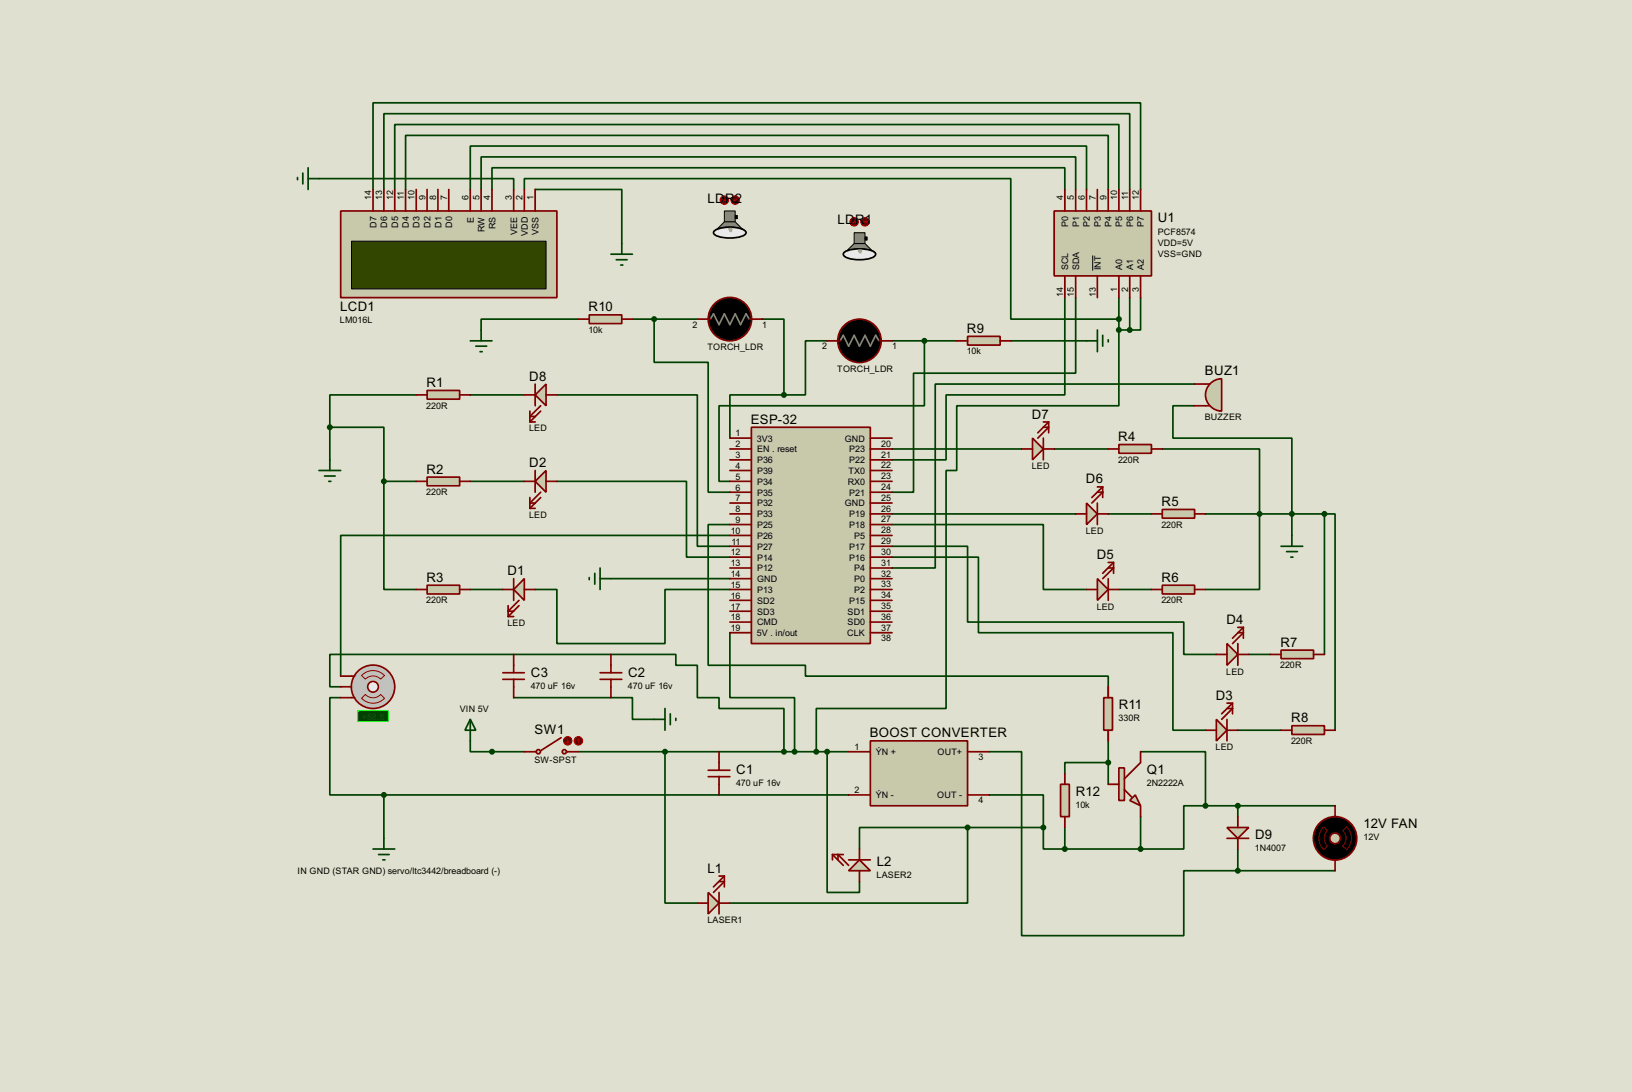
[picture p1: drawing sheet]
<svg xmlns="http://www.w3.org/2000/svg" width="383mm" height="256mm" viewBox="0 0 383 256" stroke-linecap="round" stroke-linejoin="round" font-family="sans-serif">
<path d="M0 0h383.5v256.5h-383.5z" fill="#e0e0d0"/>
<g fill="none" stroke="#004000" stroke-width=".4">
<path d="M75 42h45.7v2.5M87.7 44.5v-20.3h180.3v20.3M90.2 44.5v-17.8h175.3v17.8M92.8 44.5v-15.2h170.1v15.2M95.3 44.5v-12.7h165.1v12.7M110.5 44.5v-10.2h144.8v10.2M113.1 44.5v-7.6h139.7v7.6M115.6 44.5v-5.1h134.6v5.1M123.2 44.5v-2.5h114.3v33h25.4M125.8 44.5h20.3v12.7M135.9 75h-22.8v2.5M148.6 75h15.3"/>
<path d="M153.7 75v10.1h12.7v30.5h5.1M179.1 75h5.1v17.8M250.2 69.9v22.9h-27.9v15.2h-12.7M252.8 69.9v17.8h-38.1v27.9h-5.1M262.9 77.5v17.8h-38.1v15.2h-2.5v55.9h-30.5v10.2M262.9 77.5h2.6M262.9 69.9v7.6M265.5 69.9v7.6M268 69.9v7.6h-2.5M97.8 92.8h-20.3v7.6M110.5 92.8h12.7M130.9 92.8h33v35.5h7.6"/>
<path d="M184.2 92.8h-12.7v10.1M194.4 80.1h-5.1v12.7h-5.1M209.6 80.1h15.2M217.2 80.1v15.2h-48.2v17.8h2.5M237.5 80.1h17.8M280.7 95.3h-5.1v7.6h28v22.9M280.7 90.2h-60.9v43.2h-10.2M77.5 100.4h12.7v12.7M77.5 100.4v7.6M90.2 113.1v25.4h7.6M90.2 113.1h7.6M110.5 113.1h12.7"/>
<path d="M130.9 113.1h30.4v17.8h10.2M209.6 105.5h30.5M247.7 105.5h12.7M273.1 105.5h22.9v33h-12.7M110.5 138.5h7.7M125.8 138.5h5.1v12.7h25.4v-12.7h15.2M143.6 135.9h27.9M171.5 125.8h-91.4v33M171.5 123.2h-5.1v33.1h22.9v2.5h71.1v20.3M209.6 123.2h35.6v15.3h10.1M209.6 128.3h17.8v17.8h50.8v7.6h7.6M209.6 130.9h20.3v17.7h45.7v22.9h7.7"/>
<path d="M209.6 120.7h43.2M260.4 120.7h10.2M262.9 138.5h7.7M283.3 120.7h27.9M311.2 120.7h2.5v50.8M311.2 120.7v33M171.5 148.6v15.3h15.2v12.7M293.4 153.7h5.1M80.1 161.3h-2.6v-7.6h81.3v2.6h5.1v7.6h5.1v2.5h15.2v10.2M80.1 163.9h-2.6v22.8h12.7M110.5 174v2.6h12.7M120.7 163.9h27.9v5.1h5.1"/>
<path d="M135.9 176.6h63.5M156.3 176.6v35.5h7.6M194.4 176.6v33h7.6v-2.5M232.5 176.6h7.6v43.2h38.1v-15.3h12.7M260.4 179.1h-10.2v2.6M260.4 179.1v5.1M268 176.6h15.3v12.7M290.9 171.5h10.1M90.2 186.7v10.2M90.2 186.7h109.2M227.4 194.4h-25.4v5M227.4 194.4v17.7h-55.9"/>
<path d="M227.4 194.4h17.8M232.5 186.7h12.7v7.7M245.2 194.4v5h5M250.2 194.4v5M250.2 199.4h17.8M268 191.8v7.6M283.3 189.3h-5.1v10.1h-10.2M283.3 189.3h30.4M290.9 189.3v2.5M290.9 199.4v5.1M290.9 204.5h22.8"/>
</g>
<circle cx="201.9" cy="80.1" r="5.1" fill="#000" stroke="#800000" stroke-width=".4"/>
<path d="M197.4 80.1l.8-1.3 1.2 2.5 1.3-2.5 1.3 2.5 1.3-2.5 1.2 2.5 1.3-2.5 .8 1.3" fill="none" stroke="#808080" stroke-width=".4"/>
<path d="M196.9 80.1h.5M206.6 80.1h.5" fill="none" stroke="#800000" stroke-width=".4"/>
<g fill="#808080" stroke="#000" stroke-width=".23">
<path d="M200.7 54.7h2.6v2.5h-2.6z" fill-rule="evenodd"/>
<path d="M198.2 59.4v.3l2.5-2.5h2.6l2.5 2.5a2.96 2.96 0 0 0-3-1.2l-2.5 .1a3.2 3.2 0 0 0-2.1 .8z" fill-rule="evenodd"/>
</g>
<path d="M198.2 59.4a7.4 7.4 0 0 1 6.1-.7 1.2 1.2 0 0 1 1.4 1.3 7.2 7.2 0 0 1-6.1 .7 1.22 1.22 0 0 1-1.4-1.3z" fill-rule="evenodd" fill="#e6e6e6" stroke="#000" stroke-width=".4"/>
<path d="M201.7 58.7h.8l-.3 .8a.66 .66 0 0 1-.5-.8z" fill-rule="evenodd" fill="#a6a8aa" stroke="#9f9fa8" stroke-width=".23"/>
<path d="M203.3 55.7h.5v.7h-.5z" fill="#000" stroke="#000" stroke-width=".23"/>
<path d="M194.4 80.1h2.5M207.1 80.1h2.5" fill="none" stroke="#800000" stroke-width=".4"/>
<circle cx="203.2" cy="52.1" r="1" fill="#400000" stroke="#f00" stroke-width=".23"/>
<path d="M202.7 52.1h1.1M203.5 51.9l.3 .2M203.8 52.1l-.3 .3" fill="none" stroke="#f00" stroke-width=".23"/>
<circle cx="200.7" cy="52.1" r="1" fill="#400000" stroke="#f00" stroke-width=".23"/>
<path d="M200.2 52.1l.3 .3M200.2 52.1h1M200.5 51.9l-.3 .2" fill="none" stroke="#f00" stroke-width=".23"/>
<circle cx="171.5" cy="75" r="5.1" fill="#000" stroke="#800000" stroke-width=".4"/>
<path d="M166.9 75l.8-1.3 1.3 2.6 1.2-2.6 1.3 2.6 1.3-2.6 1.2 2.6 1.3-2.6 .8 1.3" fill="none" stroke="#808080" stroke-width=".4"/>
<path d="M166.4 75h.5M176.1 75h.5" fill="none" stroke="#800000" stroke-width=".4"/>
<g fill="#808080" stroke="#000" stroke-width=".23">
<path d="M170.2 49.6h2.6v2.5h-2.6z" fill-rule="evenodd"/>
<path d="M167.8 54.4l-.1 .3 2.5-2.6h2.6l2.5 2.6a3 3 0 0 0-2.9-1.3l-2.6 .1a3.3 3.3 0 0 0-2 .9z" fill-rule="evenodd"/>
</g>
<path d="M167.8 54.4a7.2 7.2 0 0 1 6.1-.8 1.63 1.63 0 0 1 1.4 1.1 3 3 0 0 1-2.9 1.2l-2.6-.1a2.53 2.53 0 0 1-2.1-1.1z" fill-rule="evenodd" fill="#e6e6e6" stroke="#000" stroke-width=".4"/>
<path d="M171.3 53.6h.7l-.2 .8a.68 .68 0 0 1-.5-.8z" fill-rule="evenodd" fill="#a6a8aa" stroke="#9f9fa8" stroke-width=".23"/>
<path d="M172.8 50.6h.5v.8h-.5z" fill="#000" stroke="#000" stroke-width=".23"/>
<path d="M163.9 75h2.5M176.6 75h2.5" fill="none" stroke="#800000" stroke-width=".4"/>
<circle cx="172.7" cy="47" r="1" fill="#400000" stroke="#f00" stroke-width=".23"/>
<path d="M172.3 47h1M173 46.8l.3 .2M173.3 47l-.3 .3" fill="none" stroke="#f00" stroke-width=".23"/>
<circle cx="170.2" cy="47" r="1" fill="#400000" stroke="#f00" stroke-width=".23"/>
<path d="M169.7 47l.3 .3M169.7 47h1M170 46.8l-.3 .2" fill="none" stroke="#f00" stroke-width=".23"/>
<path d="M123.2 135.9v5.1l-2.5-2.5z" fill="#c8c8aa" stroke="#800000" stroke-width=".4"/>
<path d="M118.2 138.5h2.5M120.7 135.9v5.1M123.2 138.5h2.6M119.4 144.8h1.3M119.4 142.3v2.5M122 141l-2.6 2.6h1.3M122 142.3l-2.6 2.5" fill="none" stroke="#800000" stroke-width=".4"/>
<path d="M128.3 110.5v5.1l-2.5-2.5z" fill="#c8c8aa" stroke="#800000" stroke-width=".4"/>
<path d="M123.2 113.1h2.6M124.5 119.4h1.3M124.5 116.9v2.5M125.8 110.5v5.1M127.1 115.6l-2.6 2.6h1.3M127.1 116.9l-2.6 2.5M128.3 113.1h2.6" fill="none" stroke="#800000" stroke-width=".4"/>
<path d="M285.8 169l2.5 2.5-2.5 2.5z" fill="#c8c8aa" stroke="#800000" stroke-width=".4"/>
<path d="M283.3 171.5h2.5M288.3 169v5M288.3 166.4h1.3l-2.5 2.6M288.3 165.2h1.3M288.3 171.5h2.6M289.6 165.2l-2.5 2.5M289.6 165.2v2.5" fill="none" stroke="#800000" stroke-width=".4"/>
<path d="M288.3 151.2l2.6 2.5-2.6 2.6z" fill="#c8c8aa" stroke="#800000" stroke-width=".4"/>
<path d="M285.8 153.7h2.5M290.9 151.2v5.1M290.9 148.6h1.3l-2.6 2.6M290.9 147.4h1.3M290.9 153.7h2.5M292.2 147.4l-2.6 2.5M292.2 147.4v2.5" fill="none" stroke="#800000" stroke-width=".4"/>
<path d="M257.9 135.9l2.5 2.6-2.5 2.5z" fill="#c8c8aa" stroke="#800000" stroke-width=".4"/>
<path d="M255.3 138.5h2.6M260.4 135.9v5.1M260.4 133.4h1.3l-2.6 2.5M260.4 132.1h1.3M260.4 138.5h2.5M261.7 132.1l-2.6 2.6M261.7 132.1v2.6" fill="none" stroke="#800000" stroke-width=".4"/>
<path d="M255.3 118.2l2.6 2.5-2.6 2.5z" fill="#c8c8aa" stroke="#800000" stroke-width=".4"/>
<path d="M257.9 118.2v5M257.9 115.6h1.2l-2.5 2.6M257.9 114.4h1.2M259.1 114.4l-2.5 2.5M259.1 114.4v2.5M252.8 120.7h2.5M257.9 120.7h2.5" fill="none" stroke="#800000" stroke-width=".4"/>
<path d="M242.6 102.9l2.6 2.6-2.6 2.5z" fill="#c8c8aa" stroke="#800000" stroke-width=".4"/>
<path d="M245.2 99.1h1.2M246.4 99.1l-2.5 2.6M246.4 99.1v2.6M240.1 105.5h2.5M245.2 102.9v5.1M245.2 100.4h1.2l-2.5 2.5M245.2 105.5h2.5" fill="none" stroke="#800000" stroke-width=".4"/>
<path d="M125.8 92.8l2.5-2.6v5.1z" fill="#c8c8aa" stroke="#800000" stroke-width=".4"/>
<path d="M123.2 92.8h2.6M124.5 99.1h1.3M124.5 96.6v2.5M125.8 90.2v5.1M127.1 95.3l-2.6 2.5h1.3M127.1 96.6l-2.6 2.5M128.3 92.8h2.6" fill="none" stroke="#800000" stroke-width=".4"/>
<path d="M110.5 169l1.3 2.5h-2.5zM110.5 169v5M87.7 199.4h5.1M90.2 196.9v2.5M89 200.7h2.5M90 202h.5" fill="none" stroke="#004000" stroke-width=".4"/>
<path d="M176.6 100.4h27.9v50.8h-27.9z" fill="#c8c8aa" stroke="#800000" stroke-width=".4"/>
<g fill="none" stroke="#800000" stroke-width=".4">
<path d="M171.5 102.9h5.1M171.5 105.5h5.1M171.5 108h5.1M171.5 110.5h5.1M171.5 113.1h5.1M171.5 115.6h5.1M171.5 118.2h5.1M204.5 102.9h5.1M204.5 105.5h5.1M204.5 108h5.1M204.5 110.5h5.1M204.5 113.1h5.1"/>
<path d="M204.5 115.6h5.1M204.5 118.2h5.1M171.5 120.7h5.1M171.5 123.2h5.1M171.5 125.8h5.1M171.5 128.3h5.1M171.5 130.9h5.1M171.5 133.4h5.1M171.5 135.9h5.1M171.5 138.5h5.1M204.5 120.7h5.1M204.5 123.2h5.1"/>
<path d="M204.5 125.8h5.1M204.5 128.3h5.1M204.5 130.9h5.1M204.5 133.4h5.1M204.5 135.9h5.1M204.5 138.5h5.1M171.5 141h5.1M171.5 143.6h5.1M171.5 146.1h5.1M171.5 148.6h5.1M204.5 141h5.1M204.5 143.6h5.1"/>
<path d="M204.5 146.1h5.1M204.5 148.6h5.1"/>
</g>
<path d="M204.5 174h22.9v15.3h-22.9z" fill="#c8c8aa" stroke="#800000" stroke-width=".4"/>
<path d="M199.4 176.6h5.1M227.4 176.6h5.1M199.4 186.7h5.1M227.4 186.7h5.1" fill="none" stroke="#800000" stroke-width=".4"/>
<circle cx="186.7" cy="176.6" r=".5" fill="#004000" stroke="#004000" stroke-width=".4"/>
<path d="M166.4 209.6l2.6 2.5-2.6 2.6z" fill="#c8c8aa" stroke="#800000" stroke-width=".4"/>
<path d="M163.9 212.1h2.5M169 209.6v5.1M169 207.1h1.2l-2.5 2.5M169 205.8h1.2M169 212.1h2.5M170.2 205.8l-2.5 2.5M170.2 205.8v2.5" fill="none" stroke="#800000" stroke-width=".4"/>
<path d="M202 202l2.5 2.5h-5.1z" fill="#c8c8aa" stroke="#800000" stroke-width=".4"/>
<path d="M202 199.4v2.6M195.6 200.7l2.6 2.6M195.6 200.7v1.3M195.6 200.7h2.6M196.9 202v-1.3l2.5 2.6M199.4 202h5.1M202 204.5v2.6" fill="none" stroke="#800000" stroke-width=".4"/>
<g fill="#004000" stroke="#004000" stroke-width=".4">
<circle cx="245.1" cy="194.4" r=".5"/>
<circle cx="194.3" cy="176.6" r=".5"/>
</g>
<path d="M265.5 188l1.3-1.3 1.2 2.6z" fill="#c8c8aa" stroke="#800000" stroke-width=".4"/>
<path d="M262.9 180.4h1.3v7.6h-1.3z" fill="#c8c8aa" stroke="#800000" stroke-width=".4"/>
<path d="M268 176.6v2.5l-3.8 3.8M260.4 184.2h2.5M264.2 185.5l1.8 1.8M268 189.3v2.5" fill="none" stroke="#800000" stroke-width=".4"/>
<circle cx="313.7" cy="196.9" r="5.1" fill="#000" stroke="#800000" stroke-width=".4"/>
<path d="M311.1 194.2l.8 .9a2.53 2.53 0 0 0 0 3.6l-.8 .9a3.7 3.7 0 0 1 0-5.4zM315.5 195.1l.9-.9a3.7 3.7 0 0 1 0 5.4l-.9-.9a2.46 2.46 0 0 0 0-3.6z" fill="none" stroke="#800000" stroke-width=".23"/>
<circle cx="313.7" cy="196.9" r="1.25" fill="#c8c8aa" stroke="#800000" stroke-width=".4"/>
<path d="M313.7 189.3v2.5M313.7 202v2.5" fill="none" stroke="#800000" stroke-width=".4"/>
<circle cx="87.6" cy="161.3" r="5.1" fill="#c0c0c0" stroke="#800000" stroke-width=".4"/>
<circle cx="87.6" cy="161.3" r="1.25" fill="#feffff" stroke="#800000" stroke-width=".4"/>
<path d="M82.6 158.8h.8M82.6 163.9h.8" fill="none" stroke="#800000" stroke-width=".4"/>
<path d="M84.1 166.9h7.1v2.6h-7.1z" fill="#004000" stroke="#0f0" stroke-width=".23"/>
<path d="M85 158.7a3.7 3.7 0 0 1 5.4 0l-.9 .8a2.54 2.54 0 0 0-3.6 0zM85 164l.9-.9a2.45 2.45 0 0 0 3.6 0l.9 .9a3.7 3.7 0 0 1-5.4 0z" fill="none" stroke="#800000" stroke-width=".23"/>
<path d="M80.1 158.8h2.5M80.1 161.3h2.5M80.1 163.9h2.5" fill="none" stroke="#800000" stroke-width=".4"/>
<path d="M100.4 91.7h7.6v2.1h-7.6z" fill="#c8c8aa" stroke="#800000" stroke-width=".4"/>
<path d="M97.8 92.8h2.6M108 92.8h2.5" fill="none" stroke="#800000" stroke-width=".4"/>
<path d="M100.4 112.1h7.6v2h-7.6z" fill="#c8c8aa" stroke="#800000" stroke-width=".4"/>
<path d="M97.8 113.1h2.6M108 113.1h2.5" fill="none" stroke="#800000" stroke-width=".4"/>
<path d="M75 110.5h5.1M76.3 111.8h2.5M77.3 113.1h.5M77.5 108v2.5" fill="none" stroke="#004000" stroke-width=".4"/>
<circle cx="77.5" cy="100.4" r=".5" fill="#004000" stroke="#004000" stroke-width=".4"/>
<path d="M100.4 137.5h7.6v2h-7.6z" fill="#c8c8aa" stroke="#800000" stroke-width=".4"/>
<path d="M97.8 138.5h2.6M108 138.5h2.5" fill="none" stroke="#800000" stroke-width=".4"/>
<circle cx="90.2" cy="113.1" r=".5" fill="#004000" stroke="#004000" stroke-width=".4"/>
<path d="M262.9 104.4h7.7v2.1h-7.7z" fill="#c8c8aa" stroke="#800000" stroke-width=".4"/>
<path d="M260.4 105.5h2.5M270.6 105.5h2.5" fill="none" stroke="#800000" stroke-width=".4"/>
<path d="M273.1 119.7h7.6v2h-7.6z" fill="#c8c8aa" stroke="#800000" stroke-width=".4"/>
<path d="M270.6 120.7h2.5M280.7 120.7h2.6" fill="none" stroke="#800000" stroke-width=".4"/>
<path d="M273.1 137.5h7.6v2h-7.6z" fill="#c8c8aa" stroke="#800000" stroke-width=".4"/>
<path d="M270.6 138.5h2.5M280.7 138.5h2.6" fill="none" stroke="#800000" stroke-width=".4"/>
<path d="M301 128.3h5.1M302.3 129.6h2.6M303.3 130.9h.5M303.6 125.8v2.5" fill="none" stroke="#004000" stroke-width=".4"/>
<circle cx="295.9" cy="120.7" r=".5" fill="#004000" stroke="#004000" stroke-width=".4"/>
<path d="M301 152.7h7.7v2h-7.7z" fill="#c8c8aa" stroke="#800000" stroke-width=".4"/>
<path d="M298.5 153.7h2.5M308.7 153.7h2.5" fill="none" stroke="#800000" stroke-width=".4"/>
<path d="M303.6 170.5h7.6v2h-7.6z" fill="#c8c8aa" stroke="#800000" stroke-width=".4"/>
<path d="M301 171.5h2.6M311.2 171.5h2.5" fill="none" stroke="#800000" stroke-width=".4"/>
<g fill="#004000" stroke="#004000" stroke-width=".4">
<circle cx="303.5" cy="120.7" r=".5"/>
<circle cx="311.2" cy="120.7" r=".5"/>
</g>
<path d="M284.4 90.1a3.8 3.8 0 0 1 2.7-1.1v7.6a3.8 3.8 0 0 1-3.5-2.4 3.8 3.8 0 0 1 .8-4.1z" fill-rule="evenodd" fill="#c8c8aa" stroke="#800000" stroke-width=".4"/>
<path d="M280.7 95.3h3.6M280.7 90.2h3.6" fill="none" stroke="#800000" stroke-width=".4"/>
<g fill="#c8c8aa" stroke="#800000" stroke-width=".4">
<circle cx="132.6" cy="176.6" r=".5"/>
<circle cx="126.5" cy="176.6" r=".5"/>
</g>
<path d="M123.2 176.6h2.8M131.9 173.3l-4.8 3M133.2 176.6h2.7" fill="none" stroke="#800000" stroke-width=".4"/>
<circle cx="133.4" cy="174" r="1" fill="#400000" stroke="#f00" stroke-width=".23"/>
<path d="M133.2 174.3l.2 .3M133.4 173.5v1.1M133.7 174.3l-.3 .3" fill="none" stroke="#f00" stroke-width=".23"/>
<circle cx="135.9" cy="174" r="1" fill="#400000" stroke="#f00" stroke-width=".23"/>
<path d="M135.9 173.5l-.2 .3M135.9 173.5l.3 .3M135.9 173.5v1.1" fill="none" stroke="#f00" stroke-width=".23"/>
<path d="M288.3 194.4h5.1l-2.5 2.5z" fill="#c8c8aa" stroke="#800000" stroke-width=".4"/>
<path d="M288.3 196.9h5.1M290.9 191.8v2.6M290.9 196.9v2.5" fill="none" stroke="#800000" stroke-width=".4"/>
<path d="M227.4 79h7.6v2.1h-7.6z" fill="#c8c8aa" stroke="#800000" stroke-width=".4"/>
<path d="M224.8 80.1h2.6M235 80.1h2.5" fill="none" stroke="#800000" stroke-width=".4"/>
<path d="M257.9 77.5v5.1M259.1 78.8v2.5M260.4 79.8v.5M255.3 80.1h2.6" fill="none" stroke="#004000" stroke-width=".4"/>
<g fill="#004000" stroke="#004000" stroke-width=".4">
<circle cx="217.2" cy="80.1" r=".5"/>
<circle cx="184.2" cy="92.8" r=".5"/>
</g>
<path d="M138.5 74h7.6v2h-7.6z" fill="#c8c8aa" stroke="#800000" stroke-width=".4"/>
<path d="M135.9 75h2.6M146.1 75h2.5" fill="none" stroke="#800000" stroke-width=".4"/>
<circle cx="153.7" cy="75" r=".5" fill="#004000" stroke="#004000" stroke-width=".4"/>
<path d="M113.1 77.5v2.6M110.5 80.1h5.1M111.8 81.3h2.6M112.8 82.6h.5" fill="none" stroke="#004000" stroke-width=".4"/>
<path d="M247.7 49.6h22.9v15.2h-22.9z" fill="#c8c8aa" stroke="#800000" stroke-width=".4"/>
<g fill="none" stroke="#800000" stroke-width=".4">
<path d="M250.2 44.5v5.1M252.8 44.5v5.1M255.3 44.5v5.1M257.9 44.5v5.1M260.4 44.5v5.1M262.9 44.5v5.1M265.5 44.5v5.1M268 44.5v5.1M250.2 64.8v5.1M252.8 64.8v5.1M257.9 64.8v5.1M262.9 64.8v5.1"/>
<path d="M265.5 64.8v5.1M268 64.8v5.1"/>
</g>
<path d="M256.8 60v3.6" fill="none" stroke="#000" stroke-width=".23"/>
<path d="M80.1 49.6h50.8v20.3h-50.8z" fill="#c8c8aa" stroke="#800000" stroke-width=".4"/>
<path d="M82.6 56.7h45.7v11.2h-45.7z" fill="#324600" stroke="#000" stroke-width=".25"/>
<g fill="none" stroke="#800000" stroke-width=".4">
<path d="M87.7 44.5v5.1M90.2 44.5v5.1M92.8 44.5v5.1M95.3 44.5v5.1M97.8 44.5v5.1M100.4 44.5v5.1M102.9 44.5v5.1M105.5 44.5v5.1M110.5 44.5v5.1M113.1 44.5v5.1M115.6 44.5v5.1M120.7 44.5v5.1"/>
<path d="M123.2 44.5v5.1M125.8 44.5v5.1M118.2 158h5M118.2 159.6h5M120.7 153.7v4.3M120.7 159.6v4.3M141 158h5.1M141 159.6h5.1M143.6 153.7v4.3M143.6 159.6v4.3M169 176.6v4.3M166.4 180.9h5.1"/>
<path d="M166.4 182.4h5.1M169 182.4v4.3"/>
</g>
<g fill="#004000" stroke="#004000" stroke-width=".4">
<circle cx="191.8" cy="176.6" r=".5"/>
<circle cx="262.9" cy="77.5" r=".5"/>
<circle cx="265.4" cy="77.5" r=".5"/>
<circle cx="262.9" cy="75" r=".5"/>
<circle cx="115.6" cy="176.6" r=".5"/>
<circle cx="184.2" cy="176.6" r=".5"/>
<circle cx="156.2" cy="176.6" r=".5"/>
<circle cx="227.3" cy="194.4" r=".5"/>
<circle cx="90.2" cy="186.7" r=".5"/>
</g>
<path d="M72.4 39.4v5.1M69.9 41.7v.5M71.2 40.7v2.5M72.4 42h2.6M143.6 59.7h5M146.1 57.2v2.5M144.8 61h2.6M145.9 62.3h.5M153.7 169h2.6M156.3 166.4v5.1M157.5 167.7v2.5M158.8 168.7v.5" fill="none" stroke="#004000" stroke-width=".4"/>
<path d="M259.4 163.9h2v7.6h-2z" fill="#c8c8aa" stroke="#800000" stroke-width=".4"/>
<path d="M260.4 161.3v2.6M260.4 171.5v2.5" fill="none" stroke="#800000" stroke-width=".4"/>
<circle cx="260.4" cy="179.1" r=".5" fill="#004000" stroke="#004000" stroke-width=".4"/>
<path d="M249.2 184.2h2.1v7.6h-2.1z" fill="#c8c8aa" stroke="#800000" stroke-width=".4"/>
<path d="M250.2 181.7v2.5M250.2 191.8v2.6" fill="none" stroke="#800000" stroke-width=".4"/>
<g fill="#004000" stroke="#004000" stroke-width=".4">
<circle cx="250.2" cy="199.4" r=".5"/>
<circle cx="290.8" cy="189.3" r=".5"/>
<circle cx="290.8" cy="204.5" r=".5"/>
<circle cx="268" cy="199.4" r=".5"/>
<circle cx="283.2" cy="189.3" r=".5"/>
</g>
<path d="M138.5 135.7v.5M139.8 134.7v2.5M141 135.9h2.6M141 133.4v5.1" fill="none" stroke="#004000" stroke-width=".4"/>
<g font-size="3.5">
<text x="166.3" y="47.6">LDR2</text>
<text x="196.8" y="52.7">LDR1</text>
<text x="272.1" y="52.2">U1</text>
<text x="79.9" y="73">LCD1</text>
<text x="138.3" y="73.2">R10</text>
<text x="227.2" y="78.2">R9</text>
<text x="124.4" y="89.4">D8</text>
<text x="283.1" y="88.2">BUZ1</text>
<text x="100.2" y="90.9">R1</text>
<text x="176.4" y="99.6">ESP-32</text>
<text x="242.5" y="98.3">D7</text>
<text x="262.8" y="103.6">R4</text>
<text x="100.2" y="111.3">R2</text>
<text x="124.4" y="109.7">D2</text>
<text x="255.2" y="113.6">D6</text>
<text x="273" y="118.9">R5</text>
<text x="257.7" y="131.3">D5</text>
<text x="100.2" y="136.7">R3</text>
<text x="119.3" y="135.1">D1</text>
<text x="273" y="136.7">R6</text>
<text x="288.2" y="146.6">D4</text>
<text x="300.9" y="151.9">R7</text>
<text x="124.8" y="159">C3</text>
<text x="147.6" y="159">C2</text>
<text x="262.9" y="166.6">R11</text>
<text x="285.7" y="164.4">D3</text>
<text x="125.6" y="172.5">SW1</text>
<text x="204.4" y="173.2">BOOST CONVERTER</text>
<text x="303.4" y="169.7">R8</text>
<text x="173" y="181.8">C1</text>
<text x="269.5" y="181.8">Q1</text>
<text x="252.8" y="186.9">R12</text>
<text x="294.9" y="197.1">D9</text>
<text x="320.4" y="194.5">12V FAN</text>
<text x="206" y="203.4">L2</text>
<text x="166.3" y="205">L1</text>
</g>
<g font-size="2.4">
<text x="87.3" y="47" transform="rotate(-90 87.3 47)">14</text>
<text x="89.8" y="47" transform="rotate(-90 89.8 47)">13</text>
<text x="92.4" y="47" transform="rotate(-90 92.4 47)">12</text>
<text x="94.9" y="47" transform="rotate(-90 94.9 47)">11</text>
<text x="97.4" y="47" transform="rotate(-90 97.4 47)">10</text>
<text x="100" y="47" transform="rotate(-90 100 47)">9</text>
<text x="102.5" y="47" transform="rotate(-90 102.5 47)">8</text>
<text x="105.1" y="47" transform="rotate(-90 105.1 47)">7</text>
<text x="110.1" y="47" transform="rotate(-90 110.1 47)">6</text>
<text x="112.7" y="47" transform="rotate(-90 112.7 47)">5</text>
<text x="115.2" y="47" transform="rotate(-90 115.2 47)">4</text>
<text x="120.3" y="47" transform="rotate(-90 120.3 47)">3</text>
<text x="122.8" y="47" transform="rotate(-90 122.8 47)">2</text>
<text x="125.4" y="47" transform="rotate(-90 125.4 47)">1</text>
<text x="249.8" y="47" transform="rotate(-90 249.8 47)">4</text>
<text x="252.4" y="47" transform="rotate(-90 252.4 47)">5</text>
<text x="254.9" y="47" transform="rotate(-90 254.9 47)">6</text>
<text x="257.5" y="47" transform="rotate(-90 257.5 47)">7</text>
<text x="260" y="47" transform="rotate(-90 260 47)">9</text>
<text x="262.5" y="47" transform="rotate(-90 262.5 47)">10</text>
<text x="265.1" y="47" transform="rotate(-90 265.1 47)">11</text>
<text x="267.6" y="47" transform="rotate(-90 267.6 47)">12</text>
<text x="88.5" y="53.5" transform="rotate(-90 88.5 53.5)">D7</text>
<text x="91" y="53.5" transform="rotate(-90 91 53.5)">D6</text>
<text x="93.6" y="53.5" transform="rotate(-90 93.6 53.5)">D5</text>
<text x="96.1" y="53.5" transform="rotate(-90 96.1 53.5)">D4</text>
<text x="98.6" y="53.5" transform="rotate(-90 98.6 53.5)">D3</text>
<text x="101.2" y="53.5" transform="rotate(-90 101.2 53.5)">D2</text>
<text x="103.7" y="53.5" transform="rotate(-90 103.7 53.5)">D1</text>
<text x="106.3" y="53.5" transform="rotate(-90 106.3 53.5)">D0</text>
<text x="111.3" y="52.3" transform="rotate(-90 111.3 52.3)">E</text>
<text x="116.4" y="53.8" transform="rotate(-90 116.4 53.8)">RS</text>
<text x="251" y="53.4" transform="rotate(-90 251 53.4)">P0</text>
<text x="253.6" y="53.4" transform="rotate(-90 253.6 53.4)">P1</text>
<text x="256.1" y="53.4" transform="rotate(-90 256.1 53.4)">P2</text>
<text x="258.7" y="53.4" transform="rotate(-90 258.7 53.4)">P3</text>
<text x="261.2" y="53.4" transform="rotate(-90 261.2 53.4)">P4</text>
<text x="263.7" y="53.4" transform="rotate(-90 263.7 53.4)">P5</text>
<text x="266.3" y="53.4" transform="rotate(-90 266.3 53.4)">P6</text>
<text x="268.8" y="53.4" transform="rotate(-90 268.8 53.4)">P7</text>
<text x="113.9" y="54.5" transform="rotate(-90 113.9 54.5)">RW</text>
<text x="121.5" y="55.2" transform="rotate(-90 121.5 55.2)">VEE</text>
<text x="124" y="55.4" transform="rotate(-90 124 55.4)">VDD</text>
<text x="126.6" y="55.2" transform="rotate(-90 126.6 55.2)">VSS</text>
<text x="272" y="55.1">PCF8574</text>
<text x="272" y="57.7">VDD=5V</text>
<text x="251" y="63.5" transform="rotate(-90 251 63.5)">SCL</text>
<text x="253.6" y="63.5" transform="rotate(-90 253.6 63.5)">SDA</text>
<text x="258.6" y="63.5" transform="rotate(-90 258.6 63.5)">INT</text>
<text x="263.7" y="63.5" transform="rotate(-90 263.7 63.5)">A0</text>
<text x="266.3" y="63.5" transform="rotate(-90 266.3 63.5)">A1</text>
<text x="268.8" y="63.5" transform="rotate(-90 268.8 63.5)">A2</text>
<text x="272" y="60.3">VSS=GND</text>
<text x="249.8" y="69.6" transform="rotate(-90 249.8 69.6)">14</text>
<text x="252.4" y="69.6" transform="rotate(-90 252.4 69.6)">15</text>
<text x="257.5" y="69.7" transform="rotate(-90 257.5 69.7)">13</text>
<text x="262.5" y="68.5" transform="rotate(-90 262.5 68.5)">1</text>
<text x="265.1" y="68.5" transform="rotate(-90 265.1 68.5)">2</text>
<text x="267.6" y="68.5" transform="rotate(-90 267.6 68.5)">3</text>
<text x="79.9" y="75.9">LM016L</text>
<text x="162.7" y="76.9">2</text>
<text x="179.1" y="76.9">1</text>
<text x="138.3" y="78.2">10k</text>
<text x="166.2" y="82.2">TORCH_LDR</text>
<text x="193.2" y="82.1">2</text>
<text x="209.6" y="82.1">1</text>
<text x="227.2" y="83.3">10k</text>
<text x="196.7" y="87.3">TORCH_LDR</text>
<text x="100.2" y="96">220R</text>
<text x="124.3" y="101.3">LED</text>
<text x="283.1" y="98.8">BUZZER</text>
<text x="172.9" y="102.5">1</text>
<text x="172.9" y="105.1">2</text>
<text x="172.9" y="107.6">3</text>
<text x="177.9" y="103.7">3V3</text>
<text x="177.9" y="106.3">EN . reset</text>
<text x="198.5" y="103.7">GND</text>
<text x="199.5" y="106.3">P23</text>
<text x="207.1" y="104.9">20</text>
<text x="207.1" y="107.5">21</text>
<text x="172.9" y="110.1">4</text>
<text x="172.9" y="112.7">5</text>
<text x="177.9" y="108.8">P36</text>
<text x="177.9" y="111.3">P39</text>
<text x="177.9" y="113.9">P34</text>
<text x="199.2" y="113.9">RX0</text>
<text x="199.4" y="111.3">TX0</text>
<text x="199.5" y="108.8">P22</text>
<text x="207.1" y="110">22</text>
<text x="207.1" y="112.5">23</text>
<text x="242.4" y="110.2">LED</text>
<text x="262.7" y="108.7">220R</text>
<text x="100.2" y="116.3">220R</text>
<text x="172.9" y="115.2">6</text>
<text x="172.9" y="117.8">7</text>
<text x="177.9" y="116.4">P35</text>
<text x="177.9" y="119">P32</text>
<text x="198.5" y="119">GND</text>
<text x="199.5" y="116.4">P21</text>
<text x="207.1" y="115.1">24</text>
<text x="207.1" y="117.6">25</text>
<text x="124.3" y="121.6">LED</text>
<text x="171.7" y="125.4">10</text>
<text x="172.9" y="120.3">8</text>
<text x="172.9" y="122.8">9</text>
<text x="177.9" y="121.5">P33</text>
<text x="177.9" y="124">P25</text>
<text x="199.5" y="121.5">P19</text>
<text x="199.5" y="124">P18</text>
<text x="207.1" y="120.2">26</text>
<text x="207.1" y="122.7">27</text>
<text x="207.1" y="125.2">28</text>
<text x="255.1" y="125.4">LED</text>
<text x="272.9" y="123.9">220R</text>
<text x="171.7" y="130.5">12</text>
<text x="171.9" y="127.9">11</text>
<text x="177.9" y="126.6">P26</text>
<text x="177.9" y="129.1">P27</text>
<text x="177.9" y="131.7">P14</text>
<text x="199.5" y="129.1">P17</text>
<text x="199.5" y="131.7">P16</text>
<text x="200.7" y="126.6">P5</text>
<text x="207.1" y="127.8">29</text>
<text x="207.1" y="130.3">30</text>
<text x="171.7" y="133">13</text>
<text x="171.7" y="135.5">14</text>
<text x="177.9" y="134.2">P12</text>
<text x="177.9" y="136.7">GND</text>
<text x="200.7" y="134.2">P4</text>
<text x="200.7" y="136.7">P0</text>
<text x="207.1" y="132.9">31</text>
<text x="207.1" y="135.4">32</text>
<text x="207.1" y="137.9">33</text>
<text x="100.2" y="141.7">220R</text>
<text x="171.7" y="138.1">15</text>
<text x="171.7" y="140.6">16</text>
<text x="171.7" y="143.2">17</text>
<text x="177.9" y="139.3">P13</text>
<text x="177.9" y="141.8">SD2</text>
<text x="199.5" y="141.8">P15</text>
<text x="200.7" y="139.3">P2</text>
<text x="207.1" y="140.5">34</text>
<text x="207.1" y="143">35</text>
<text x="257.7" y="143.2">LED</text>
<text x="272.9" y="141.7">220R</text>
<text x="119.2" y="147">LED</text>
<text x="171.7" y="145.7">18</text>
<text x="171.7" y="148.2">19</text>
<text x="177.9" y="149.4">5V . in/out</text>
<text x="177.9" y="144.4">SD3</text>
<text x="177.9" y="146.9">CMD</text>
<text x="199.1" y="149.4">CLK</text>
<text x="199.1" y="144.4">SD1</text>
<text x="199.1" y="146.9">SD0</text>
<text x="207.1" y="145.6">36</text>
<text x="207.1" y="148.1">37</text>
<text x="207.1" y="150.6">38</text>
<text x="124.7" y="161.9">470 uF 16v</text>
<text x="147.6" y="161.9">470 uF 16v</text>
<text x="288.1" y="158.5">LED</text>
<text x="300.8" y="156.9">220R</text>
<text x="108" y="167.2">VIN 5V</text>
<text x="262.9" y="169.5">330R</text>
<text x="125.6" y="179.3">SW-SPST</text>
<text x="200.8" y="176.2">1</text>
<text x="205.8" y="177.4">ÝN +</text>
<text x="220.3" y="177.4">OUT+</text>
<text x="229.9" y="178.6">3</text>
<text x="285.6" y="176.2">LED</text>
<text x="303.4" y="174.7">220R</text>
<text x="173" y="184.7">470 uF 16v</text>
<text x="269.5" y="184.7">2N2222A</text>
<text x="200.8" y="186.3">2</text>
<text x="205.8" y="187.5">ÝN -</text>
<text x="220.2" y="187.5">OUT -</text>
<text x="229.9" y="188.7">4</text>
<text x="252.7" y="189.8">10k</text>
<text x="320.4" y="197.4">12V</text>
<text x="294.9" y="200">1N4007</text>
<text x="69.9" y="205.3">IN GND (STAR GND) servo/ltc3442/breadboard (-)</text>
<text x="206" y="206.3">LASER2</text>
<text x="166.2" y="216.9">LASER1</text>
</g>
<text font-size="2.4" fill="#008000" x="85" y="169">+88.8</text>
</svg>
